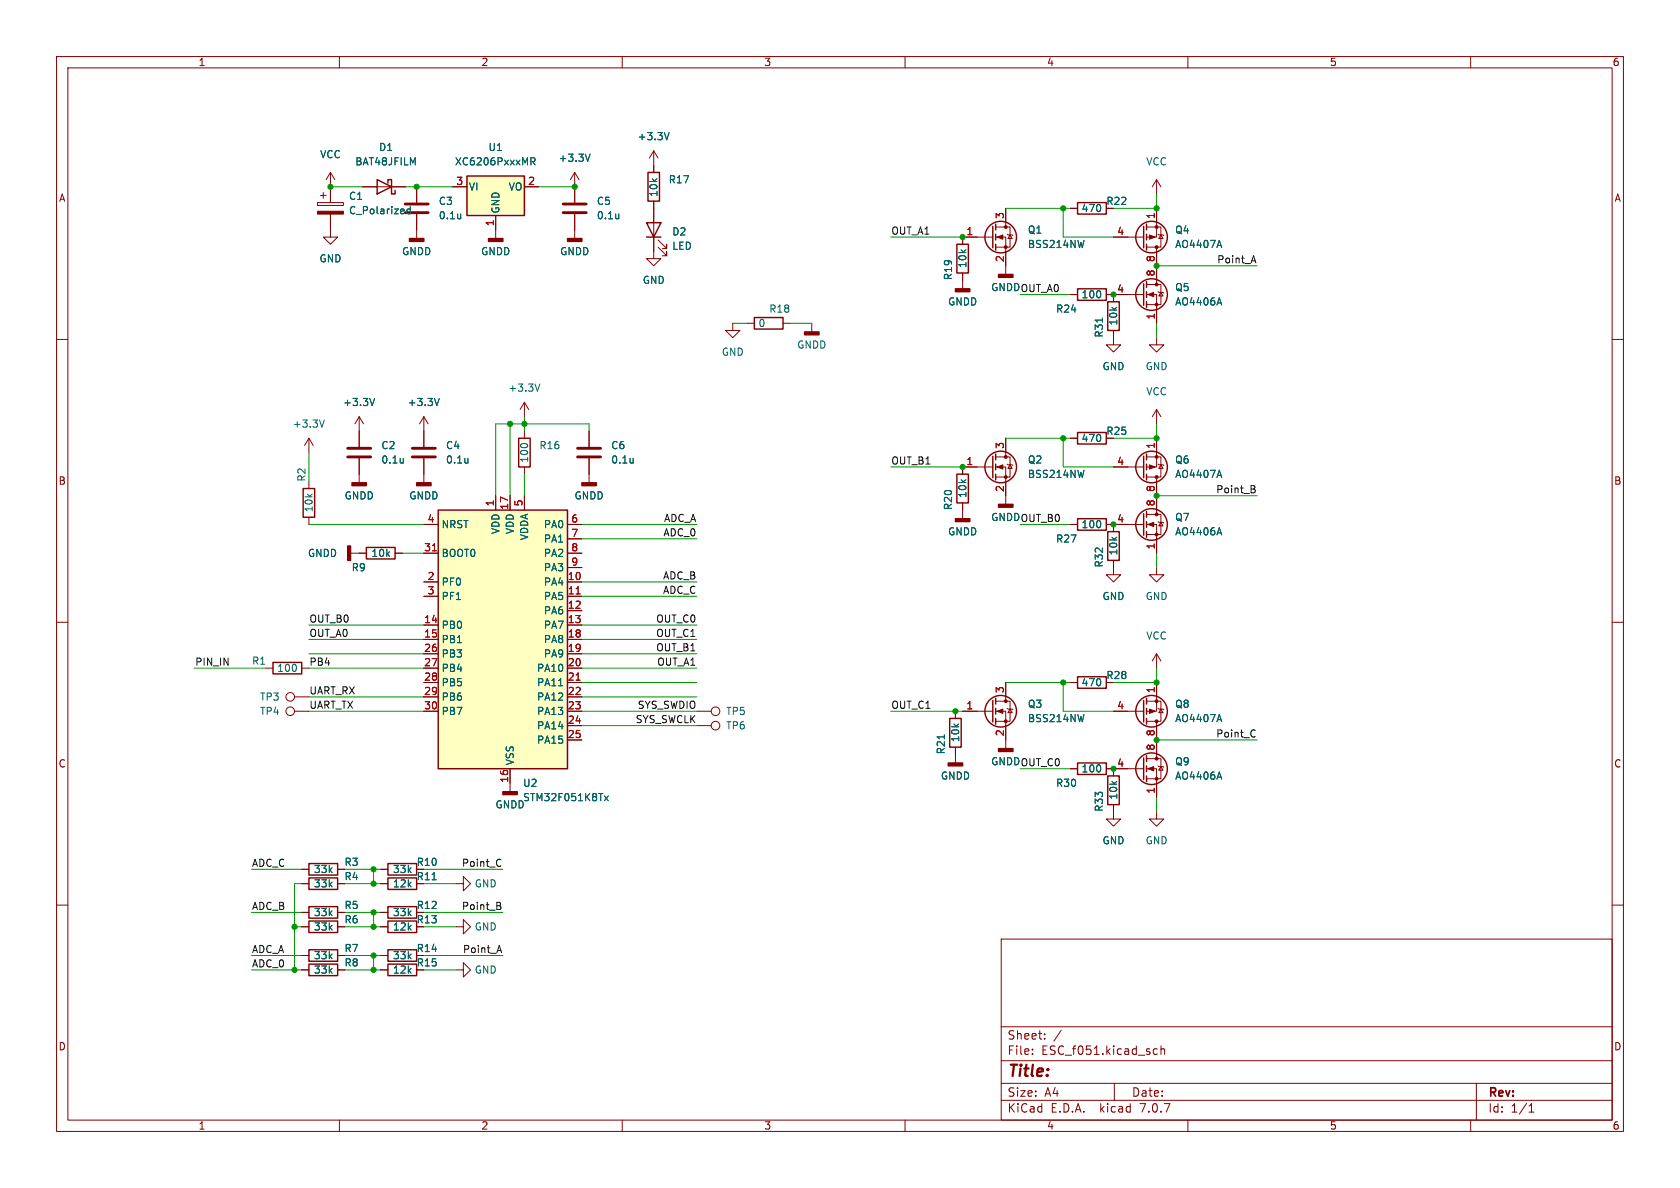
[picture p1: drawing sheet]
<svg xmlns="http://www.w3.org/2000/svg" width="297mm" height="210mm" viewBox="0 0 297 210" stroke-linecap="round" stroke-linejoin="round" font-family="sans-serif">
<g fill="none" stroke="#840000" stroke-width=".18">
<path d="M10 10h277v190h-277zM12 12h273v186h-273zM60 10v2M110 10v2M160 10v2M210 10v2M260 10v2M56.1 35.8h4.6v.5h-4.6zM56.6 34.5h1.1M57.1 34v1.1M58.4 37.8v4.1h1.3l-1.3 1.3-1.3-1.3h1.3M58.4 30.5v5.3"/>
<path d="M58.4 30.5l-.7 1.3M58.4 30.5l.8 1.3M64.1 33h7.7M73.7 33v2.8M73.7 37.8v4.4M80 33h2.5M87.6 38.1v4.1M92.7 33h2.5M101.6 30.5v5.3M101.6 37.8v4.4M101.6 30.5l-.8 1.3M101.6 30.5l.8 1.3"/>
<path d="M115.6 35.6v10.1h1.2l-1.2 1.3-1.3-1.3h1.3M115.6 26.7v3.8M115.6 26.7l-.8 1.2M115.6 26.7l.7 1.2M177.8 36.8v3.3M189.2 36.8h1.3M204.5 36.8v5.1h-1.8M204.5 31.8l-.8 1.2M204.5 31.8v2.5M204.5 31.8l.7 1.2M10 60h2M116.3 43.7l1.6 1.5v-.7v.7h-.8"/>
<path d="M116.3 42.4l1.6 1.5v-.7v.7h-.8M129.5 57.2v1.2h-1.2l1.2 1.3 1.3-1.3h-1.3M132.1 57.2h1.2M138.4 57.2h1.3M143.5 57.2v1.5M170.2 48.3v2.8M175.5 41.9h-5.3v1.3M176 41.9h1.8v6.6M176 40.1h2.6v3.6h-2.6M178.1 41.4l.1 .1h.7l.2 .2M178.6 41.5l.3 .7h-.7zM189.2 52.1h1.3"/>
<path d="M195.6 52.1h6.6M196.8 58.4v2.6h1.3l-1.3 1.2-1.2-1.2h1.2M196.8 52.1v1.2M196.8 41.9h5.4M202.7 52.1h1.8v5.1M202.7 50.3h2.5v3.5h-2.5M202.7 40.1h2.5v3.6h-2.5M204.5 59.7v1.3h1.2l-1.2 1.2-1.3-1.2h1.3M204.5 43.7v6.6M204.7 51.6l.2 .1h.7l.1 .1M204.7 41.4l.2 .1h.7l.1 .2M205.2 51.7l.4 .6h-.7z"/>
<path d="M205.2 41.5l.4 .7h-.7zM285 60h2M54.6 77.5l-.8 1.2M54.6 77.5v2.5M54.6 77.5l.8 1.2M63.5 73.7v5.3M63.5 73.7l-.8 1.2M63.5 73.7l.8 1.2M74.9 73.7v5.3M74.9 73.7l-.7 1.2M74.9 73.7l.8 1.2M92.7 71.1l-.8 1.3"/>
<path d="M92.7 71.1v2.6M92.7 76.2v1.3M92.7 71.1l.8 1.3M104.1 76.2v2.8M177.8 77.5v3.3M189.2 77.5h1.3M204.5 77.5v5.1h-1.8M204.5 72.4v2.5M204.5 72.4l-.8 1.3M204.5 72.4l.7 1.3M54.6 85.1v1.3M54.6 91.4v1.3"/>
<path d="M62 97.8h2.8M63.5 81v4.3M69.8 97.8h1.3M74.9 92.7h2.6M74.9 97.8h2.6M74.9 81v4.3M87.6 87.6v2.6M90.2 87.6v2.6M92.7 82.6v1.2M92.7 87.6v2.6M100.3 92.7h2.6M100.3 97.8h2.6"/>
<path d="M100.3 95.3h2.6M104.1 81v4.3M170.2 88.9v2.8M175.5 82.6h-5.3v1.2M176 82.6h1.8v6.6M176 80.8h2.6v3.5h-2.6M178.1 82l.1 .2h.7l.2 .1M178.6 82.2l.3 .6h-.7zM189.2 92.7h1.3M195.6 92.7h6.6M196.8 99.1v2.5h1.3l-1.3 1.3-1.2-1.3h1.2M196.8 92.7v1.3"/>
<path d="M196.8 82.6h5.4M202.7 92.7h1.8v5.1M202.7 90.9h2.5v3.6h-2.5M202.7 80.8h2.5v3.5h-2.5M204.5 84.3v6.6M204.7 92.2l.2 .1h.7l.1 .2M204.7 82l.2 .2h.7l.1 .1M205.2 92.3l.4 .7h-.7zM205.2 82.2l.4 .6h-.7zM10 110h2M47 118.1h1.3M53.3 118.1h1.3"/>
<path d="M74.9 118.1h2.6M74.9 102.9h2.6M74.9 105.4h2.6M74.9 110.5h2.6M74.9 113h2.6M74.9 115.6h2.6M100.3 118.1h2.6M100.3 102.9h2.6M100.3 105.4h2.6M100.3 108h2.6M100.3 110.5h2.6M100.3 113h2.6"/>
<path d="M100.3 115.6h2.6M100.3 100.3h2.6M204.5 100.3v1.3h1.2l-1.2 1.3-1.3-1.3h1.3M204.5 115.6v2.5M204.5 115.6l-.8 1.2M204.5 115.6l.7 1.2M285 110h2M52.1 123.2h2.5M52.1 125.7h2.5M74.9 123.2h2.6M74.9 125.7h2.6M74.9 120.7h2.6"/>
<path d="M90.2 135.9v4.1M100.3 123.2h2.6M100.3 125.7h2.6M100.3 128.3h2.6M100.3 120.7h2.6M100.3 130.8h2.6M123.2 125.7h2.5M123.2 128.3h2.5M168.9 125.7v1.3M168.9 132.1v2.8M170.2 125.7h5.3M176 125.7h1.8v6.6"/>
<path d="M176 124h2.6v3.5h-2.6M177.8 120.7v3.3M178.1 125.2l.1 .1h.7l.2 .2M178.6 125.3l.3 .7h-.7zM189.2 120.7h1.3M189.2 135.9h1.3M195.6 135.9h6.6M196.8 125.7h5.4M196.8 135.9v1.3M202.7 135.9h1.8v5.1M202.7 134.1h2.5v3.6h-2.5M202.7 124h2.5v3.5h-2.5"/>
<path d="M204.5 120.7v5h-1.8M204.5 127.5v6.6M204.7 135.4l.2 .1h.7l.1 .1M204.7 125.2l.2 .1h.7l.1 .2M205.2 135.5l.4 .6h-.7zM205.2 125.3l.4 .7h-.7zM10 160h2M53.3 153.7h1.3M53.3 156.2h1.3M59.7 153.7h1.3M59.7 156.2h1.3M67.3 153.7h1.3"/>
<path d="M67.3 156.2h1.3M80.6 156.2h1.3v-1.3l1.3 1.3-1.3 1.3v-1.3M196.8 142.2v2.6h1.3l-1.3 1.3-1.2-1.3h1.2M204.5 143.5v1.3h1.2l-1.2 1.3-1.3-1.3h1.3M285 160h2M53.3 171.5h1.3M53.3 168.9h1.3M53.3 163.8h1.3M53.3 161.3h1.3M59.7 171.5h1.3M59.7 168.9h1.3M59.7 163.8h1.3"/>
<path d="M59.7 161.3h1.3M67.3 171.5h1.3M67.3 168.9h1.3M67.3 163.8h1.3M67.3 161.3h1.3M80.6 163.8h1.3v-1.2l1.3 1.2-1.3 1.3v-1.3M80.6 171.5h1.3v-1.3l1.3 1.3-1.3 1.2v-1.2M177 166h108v32h-108zM60 198v2M110 198v2M160 198v2M177 194.5h108"/>
<path d="M177 191.5h108M177 187.5h108M177 181.5h108M182.5 186.3v.1M182.5 185.5v.1M184.7 183.6v.1M184.7 182.8v.1M187.6 182.1l-1.3 2M197 191.5v3M204 186.3h.6M204 185.5h.6M205.2 185.5l.3-.1 .3 .1 .1 .9"/>
<path d="M205.2 184.9v1.5M210 198v2M260 198v2M261 191.5v6.5M270.3 196.6h.9M270.3 195.5l.4-.4v1.5"/>
<circle cx="51.3" cy="123.2" r=".76"/>
<circle cx="51.3" cy="125.7" r=".76"/>
<circle cx="126.5" cy="128.3" r=".76"/>
<circle cx="126.5" cy="125.7" r=".76"/>
</g>
<g fill="none" stroke="#840000" stroke-width=".25">
<path d="M66.7 31.8l2.5 1.2-2.5 1.3zM68.6 32.4v-.6h.6v2.5h.6v-.6M82.5 31.1h10.2v7h-10.2zM114.3 39.4h2.5l-1.2 2.5zM114.6 30.5h2v5.1h-2zM176 39.6v1M190.5 35.8h5.1v2h-5.1zM202.7 39.6v1M114.3 41.9h2.5M133.3 56.1h5.1v2.1h-5.1zM169.2 43.2h2v5.1h-2zM175.5 40v3.8"/>
<path d="M176 41.4v1M176 43.2v1M190.5 51.1h5.1v2h-5.1zM195.8 53.3h2.1v5.1h-2.1zM202.2 40v3.8M202.2 50.2v3.8M202.7 41.4v1M202.7 43.2v1M202.7 49.8v1M202.7 51.6v1M202.7 53.3v1.1M91.7 77.5h2v5.1h-2z"/>
<path d="M190.5 76.5h5.1v2h-5.1zM53.6 86.4h2v5h-2zM64.8 96.8h5v2h-5zM77.5 90.2h22.8v45.7h-22.8zM169.2 83.8h2v5.1h-2zM175.5 80.6v3.9M176 80.3v1M176 82v1.1M176 83.8v1M190.5 91.7h5.1v2h-5.1zM195.8 94h2.1v5.1h-2.1zM202.2 80.6v3.9"/>
<path d="M202.2 90.8v3.8M202.7 80.3v1M202.7 82v1.1M202.7 83.8v1M202.7 90.4v1M202.7 92.2v1M202.7 94v1M48.3 117.1h5v2h-5zM190.5 119.6h5.1v2.1h-5.1zM167.9 127h2v5.1h-2zM175.5 123.8v3.8M176 123.4v1.1"/>
<path d="M176 125.2v1M176 127v1M190.5 134.9h5.1v2h-5.1zM195.8 137.2h2.1v5h-2.1zM202.2 123.8v3.8M202.2 134v3.8M202.7 123.4v1.1M202.7 125.2v1M202.7 127v1M202.7 133.6v1M202.7 135.4v1M202.7 137.2v1"/>
<path d="M54.6 152.7h5.1v2h-5.1zM54.6 155.2h5.1v2h-5.1zM68.6 155.2h5.1v2h-5.1zM68.6 152.7h5.1v2h-5.1zM54.6 167.9h5.1v2h-5.1zM54.6 170.4h5.1v2.1h-5.1zM54.6 162.8h5.1v2h-5.1zM54.6 160.3h5.1v2h-5.1zM68.6 170.4h5.1v2.1h-5.1zM68.6 162.8h5.1v2h-5.1zM68.6 167.9h5.1v2h-5.1zM68.6 160.3h5.1v2h-5.1z"/>
<circle cx="176.9" cy="41.9" r="2.79"/>
<circle cx="203.6" cy="52.1" r="2.79"/>
<circle cx="203.6" cy="41.9" r="2.79"/>
<circle cx="176.9" cy="82.5" r="2.79"/>
<circle cx="203.6" cy="82.5" r="2.79"/>
<circle cx="203.6" cy="92.7" r="2.79"/>
<circle cx="176.9" cy="125.7" r="2.79"/>
<circle cx="203.6" cy="125.7" r="2.79"/>
<circle cx="203.6" cy="135.9" r="2.79"/>
</g>
<g fill="none" stroke="#006464" stroke-width=".18">
<path d="M72.5 36.5v1.3M72.5 37l-.3-.1-.3 .3 .1 .5h.5M81.5 37.8v.9M81.5 38.6h-.1M93.9 28.5h.6l.1-.2-.1-.3-.6-.1v1.3M94.2 28.5l.4 .7M104.3 27.2l-.4 1.3M109.4 37.8v.9M109.4 38.6h-.1M118.3 23.4l-.4 1.3M194.9 56.2v.8M215.6 52.6l.4 1.3"/>
<path d="M215.6 42.5l.4 1.3M57.3 74.2l-.4 1.3M66.2 70.4l-.4 1.3M77.7 70.4l-.5 1.3M95.4 67.9l-.4 1.3M71.3 81v.9M71.3 81.7l-.1 .1M82.7 81v.9M82.7 81.7v.1M111.9 81v.9M111.9 81.7v.1M215.6 93.3l.4 1.3"/>
<path d="M215.6 83.1l.4 1.3M98.8 121.2h.7M166.9 129.9v.7M215.6 136.5l.4 1.2M215.6 126.3l.4 1.3M76.4 155.5h.7M106.9 140.7l.6 .8M107.5 140.7l-.6 .8"/>
</g>
<g fill="#840000" stroke="#840000" stroke-width=".25">
<path d="M168.9 51.1h2.5v.5h-2.5z"/>
<path d="M102.9 85.3h2.5v.6h-2.5z"/>
<path d="M88.9 140h2.5v.5h-2.5z"/>
<path d="M100.3 42.2h2.6v.5h-2.6z"/>
<path d="M176.5 132.3h2.6v.5h-2.6z"/>
<path d="M62.2 85.3h2.6v.6h-2.6z"/>
<path d="M142.2 58.7h2.6v.5h-2.6z"/>
<path d="M73.7 85.3h2.5v.6h-2.5z"/>
<path d="M167.6 134.9h2.6v.5h-2.6z"/>
<path d="M176.5 89.2h2.6v.5h-2.6z"/>
<path d="M86.4 42.2h2.5v.5h-2.5z"/>
<path d="M72.4 42.2h2.5v.5h-2.5z"/>
<path d="M168.9 91.7h2.5v.5h-2.5z"/>
<path d="M61.5 96.5h.5v2.6h-.5z"/>
<path d="M176.5 48.5h2.6v.5h-2.6z"/>
</g>
<path d="M71.6 37.6h4.1M71.6 36.1h4.1M99.6 37.6h4M99.6 36.1h4M61.5 79.2h4M72.9 79.2h4.1M102.1 79.2h4.1M61.5 80.8h4M72.9 80.8h4.1M102.1 80.8h4.1" fill="none" stroke="#840000" stroke-width=".51"/>
<g fill="#ffffc2" stroke="#ffffc2" stroke-width=".18">
<path d="M77.5 90.2h22.8v45.7h-22.8z"/>
<path d="M82.5 31.1h10.2v7h-10.2z"/>
</g>
<path d="M76.4 97.4h.8M101.8 105h.8M101.8 120.2h.8" fill="none" stroke="#a90000" stroke-width=".18"/>
<g fill="#840000" stroke="#840000" stroke-width=".18">
<path d="M202.9 135.9l1.1-.4v.8z"/>
<path d="M56.1 37.3h4.6v.5h-4.6z"/>
<path d="M203.2 125.3l1 .4-1 .4z"/>
<path d="M176.3 125.7l1-.4v.8z"/>
<path d="M176.3 82.6l1-.4v.7z"/>
<path d="M202.9 52.1l1.1-.4v.8z"/>
<path d="M203.2 41.5l1 .4-1 .4z"/>
<path d="M176.3 41.9l1-.4v.8z"/>
<path d="M202.9 92.7l1.1-.4v.8z"/>
<path d="M203.2 82.2l1 .4-1 .3z"/>
<circle cx="204.5" cy="137.7" r=".25"/>
<circle cx="204.5" cy="134.1" r=".25"/>
<circle cx="204.5" cy="124" r=".25"/>
<circle cx="204.5" cy="127.5" r=".25"/>
<circle cx="177.8" cy="127.5" r=".25"/>
<circle cx="177.8" cy="124" r=".25"/>
<circle cx="177.8" cy="84.3" r=".25"/>
<circle cx="177.8" cy="80.8" r=".25"/>
<circle cx="204.5" cy="53.8" r=".25"/>
<circle cx="204.5" cy="50.3" r=".25"/>
<circle cx="204.5" cy="40.1" r=".25"/>
<circle cx="204.5" cy="43.7" r=".25"/>
<circle cx="177.8" cy="43.7" r=".25"/>
<circle cx="177.8" cy="40.1" r=".25"/>
<circle cx="204.5" cy="94.5" r=".25"/>
<circle cx="204.5" cy="90.9" r=".25"/>
<circle cx="204.5" cy="80.8" r=".25"/>
<circle cx="204.5" cy="84.3" r=".25"/>
</g>
<path d="M221.3 46.1h.6M221.6 45.2l.4 1.3M221.6 85.8l.2 .3-.2 .4 .2 .1 .1 .3-.2 .2h-.5M221.7 129l.2 .1M221.9 130.2l-.2 .1M88.3 159.5l.2 .2-.2 .4 .2 .1 .1 .3-.3 .3h-.5M88.3 151.9l.3 .1M88.6 153l-.3 .2M88 168h.6M88.3 167.1l.4 1.3" fill="none" stroke="#0f0f0f" stroke-width=".18"/>
<g fill="none" stroke="#009600" stroke-width=".18">
<path d="M58.4 33h5.7M71.8 33h8.2M95.2 33h6.4M177.8 36.8h11.4M188 36.8v5.1h8.8M204.5 34.3v2.5h-7.7M129.5 57.2h2.6M139.7 57.2h3.8M157.5 41.9h12.7M180.3 52.1h8.9M204.5 57.2v2.5M204.5 47h17.7"/>
<path d="M90.2 74.9v12.7M92.7 73.7v2.5M104.1 76.2v-1.3h-16.5v12.7M177.8 77.5h11.4M188 77.5v5.1h8.8M204.5 74.9v2.6h-7.7M54.6 80v5.1M54.6 92.7h20.3M71.1 97.8h3.8M92.7 83.8v3.8M102.9 92.7h20.3M102.9 95.3h20.3"/>
<path d="M157.5 82.6h12.7M180.3 92.7h8.9M204.5 87.6h17.7M204.5 97.8v2.5M34.3 118.1h12.7M54.6 115.6h20.3M54.6 118.1h20.3M54.6 110.5h20.3M54.6 113h20.3M102.9 115.6h20.3M102.9 102.9h20.3M102.9 118.1h20.3"/>
<path d="M102.9 110.5h20.3M102.9 113h20.3M102.9 105.4h20.3M204.5 118.1v2.6h-7.7M54.6 123.2h20.3M54.6 125.7h20.3M102.9 120.7h20.3M102.9 123.2h20.3M102.9 125.7h20.3M102.9 128.3h20.3M157.5 125.7h12.7M177.8 120.7h11.4"/>
<path d="M180.3 135.9h8.9M188 120.7v5h8.8M204.5 130.8h17.7M44.4 153.7h8.9M53.3 156.2h-1.2v15.3M61 153.7h6.3M61 156.2h6.3M66 153.7v2.5M74.9 153.7h14M74.9 156.2h5.7M204.5 141v2.5M44.4 161.3h8.9"/>
<path d="M44.4 171.5h8.9M44.4 168.9h8.9M52.1 163.8h1.2M61 161.3h6.3M61 171.5h6.3M61 168.9h6.3M61 163.8h6.3M66 161.3v2.5M66 168.9v2.6M74.9 161.3h14M74.9 171.5h5.7M74.9 168.9h14"/>
<path d="M74.9 163.8h5.7"/>
</g>
<g fill="#009600" stroke="#009600" stroke-width=".18">
<circle cx="73.7" cy="33" r=".46"/>
<circle cx="90.2" cy="74.9" r=".46"/>
<circle cx="92.7" cy="74.9" r=".46"/>
<circle cx="58.4" cy="33" r=".46"/>
<circle cx="204.5" cy="47" r=".46"/>
<circle cx="188" cy="36.8" r=".46"/>
<circle cx="170.2" cy="82.6" r=".46"/>
<circle cx="196.8" cy="52.1" r=".46"/>
<circle cx="170.2" cy="41.9" r=".46"/>
<circle cx="204.5" cy="36.8" r=".46"/>
<circle cx="66" cy="163.8" r=".46"/>
<circle cx="66" cy="168.9" r=".46"/>
<circle cx="66" cy="171.5" r=".46"/>
<circle cx="101.6" cy="33" r=".46"/>
<circle cx="66" cy="156.2" r=".46"/>
<circle cx="66" cy="161.3" r=".46"/>
<circle cx="66" cy="153.7" r=".46"/>
<circle cx="168.9" cy="125.7" r=".46"/>
<circle cx="188" cy="120.7" r=".46"/>
<circle cx="196.8" cy="92.7" r=".46"/>
<circle cx="204.5" cy="87.6" r=".46"/>
<circle cx="204.5" cy="120.7" r=".46"/>
<circle cx="204.5" cy="130.8" r=".46"/>
<circle cx="196.8" cy="135.9" r=".46"/>
<circle cx="52.1" cy="163.8" r=".46"/>
<circle cx="52.1" cy="171.5" r=".46"/>
<circle cx="188" cy="77.5" r=".46"/>
<circle cx="204.5" cy="77.5" r=".46"/>
</g>
<text font-size="2.8" fill="#840000" x="178" y="190.9">Title:</text>
<g font-size="2.1" fill="#840000">
<text x="178" y="184">Sheet:</text>
<text x="178" y="186.7">File:</text>
<text x="184.1" y="186.7">ESC_f051.kicad_sch</text>
<text x="178" y="196.9">KiCad</text>
<text x="178" y="194.1">Size:</text>
<text x="184.7" y="194.1">A4</text>
<text x="185.7" y="196.9">E.D.A.</text>
<text x="194.6" y="196.9">kicad</text>
<text x="200" y="194.1">Date:</text>
<text x="201.8" y="196.9">7.0.7</text>
<text x="263" y="194.3">Rev:</text>
<text x="263" y="196.9">Id:</text>
<text x="267.1" y="196.9">1/1</text>
</g>
<g font-size="1.8" fill="#840000">
<text x="35" y="11.9">1</text>
<text x="85" y="11.9">2</text>
<text x="135" y="11.9">3</text>
<text x="185" y="11.9">4</text>
<text x="235" y="11.9">5</text>
<text x="285" y="11.9">6</text>
<text x="10.3" y="35.9">A</text>
<text x="285.3" y="35.9">A</text>
<text x="195.5" y="36.4">R22</text>
<text x="195.5" y="77.1">R25</text>
<text x="10.3" y="85.9">B</text>
<text x="285.3" y="85.9">B</text>
<text x="195.5" y="120.2">R28</text>
<text x="10.3" y="135.9">C</text>
<text x="285.3" y="135.9">C</text>
<text x="73.6" y="155.8">R11</text>
<text x="73.6" y="153.3">R10</text>
<text x="73.6" y="160.9">R12</text>
<text x="73.6" y="163.4">R13</text>
<text x="73.6" y="171">R15</text>
<text x="73.6" y="168.5">R14</text>
<text x="10.3" y="185.9">D</text>
<text x="285.3" y="185.9">D</text>
<text x="35" y="199.9">1</text>
<text x="85" y="199.9">2</text>
<text x="135" y="199.9">3</text>
<text x="185" y="199.9">4</text>
<text x="235" y="199.9">5</text>
<text x="285" y="199.9">6</text>
</g>
<g font-size="1.8" fill="#006464">
<text x="56.5" y="28.2">VCC</text>
<text x="62.7" y="29.4">BAT48JFILM</text>
<text x="66.9" y="26.9">D1</text>
<text x="80.3" y="29.4">XC6206PxxxMR</text>
<text x="86.3" y="26.9">U1</text>
<text x="98.7" y="28.8">+3.3V</text>
<text x="112.6" y="25">+3.3V</text>
<text x="202.6" y="29.4">VCC</text>
<text x="61.6" y="35.5">C1</text>
<text x="82.8" y="33.9">VI</text>
<text x="89.8" y="33.9">VO</text>
<text x="116.4" y="34.9" transform="rotate(-90 116.4 34.9)">10k</text>
<text x="118.1" y="32.6">R17</text>
<text x="61.6" y="38.1">C_Polarized</text>
<text x="77.5" y="36.4">C3</text>
<text x="77.5" y="39">0.1u</text>
<text x="88.5" y="37.8" transform="rotate(-90 88.5 37.8)">GND</text>
<text x="105.4" y="36.4">C5</text>
<text x="105.4" y="39">0.1u</text>
<text x="118.8" y="41.8">D2</text>
<text x="181.6" y="41.5">Q1</text>
<text x="191.1" y="37.7">470</text>
<text x="207.7" y="41.5">Q4</text>
<text x="56.4" y="46.6">GND</text>
<text x="71" y="45.3">GNDD</text>
<text x="85" y="45.3">GNDD</text>
<text x="98.9" y="45.3">GNDD</text>
<text x="118.8" y="44.4">LED</text>
<text x="171" y="47.5" transform="rotate(-90 171 47.5)">10k</text>
<text x="181.6" y="44">BSS214NW</text>
<text x="207.7" y="44">AO4407A</text>
<text x="113.5" y="50.4">GND</text>
<text x="168.5" y="49.6" transform="rotate(-90 168.5 49.6)">R19</text>
<text x="175.1" y="51.7">GNDD</text>
<text x="191.1" y="52.9">100</text>
<text x="207.7" y="51.7">Q5</text>
<text x="134" y="58">0</text>
<text x="135.9" y="55.5">R18</text>
<text x="167.5" y="54.2">GNDD</text>
<text x="186.6" y="55.5">R24</text>
<text x="195.2" y="59.8" transform="rotate(-90 195.2 59.8)">R31</text>
<text x="197.7" y="57.6" transform="rotate(-90 197.7 57.6)">10k</text>
<text x="207.7" y="54.2">AO4406A</text>
<text x="127.5" y="63.1">GND</text>
<text x="140.8" y="61.8">GNDD</text>
<text x="194.8" y="65.6">GND</text>
<text x="202.4" y="65.6">GND</text>
<text x="60.6" y="72">+3.3V</text>
<text x="72" y="72">+3.3V</text>
<text x="89.8" y="69.4">+3.3V</text>
<text x="202.6" y="70.1">VCC</text>
<text x="51.7" y="75.8">+3.3V</text>
<text x="67.3" y="79.6">C2</text>
<text x="67.3" y="82.1">0.1u</text>
<text x="78.7" y="79.6">C4</text>
<text x="78.7" y="82.1">0.1u</text>
<text x="93.6" y="81.9" transform="rotate(-90 93.6 81.9)">100</text>
<text x="95.3" y="79.6">R16</text>
<text x="108" y="79.6">C6</text>
<text x="108" y="82.1">0.1u</text>
<text x="181.6" y="82.1">Q2</text>
<text x="191.1" y="78.3">470</text>
<text x="207.7" y="82.1">Q6</text>
<text x="54.2" y="85.2" transform="rotate(-90 54.2 85.2)">R2</text>
<text x="60.8" y="88.5">GNDD</text>
<text x="72.3" y="88.5">GNDD</text>
<text x="101.5" y="88.5">GNDD</text>
<text x="171" y="88.1" transform="rotate(-90 171 88.1)">10k</text>
<text x="181.6" y="84.7">BSS214NW</text>
<text x="207.7" y="84.7">AO4407A</text>
<text x="55.5" y="90.7" transform="rotate(-90 55.5 90.7)">10k</text>
<text x="78" y="93.6">NRST</text>
<text x="88.5" y="94.5" transform="rotate(-90 88.5 94.5)">VDD</text>
<text x="91" y="94.5" transform="rotate(-90 91 94.5)">VDD</text>
<text x="93.6" y="95.6" transform="rotate(-90 93.6 95.6)">VDDA</text>
<text x="96.1" y="93.6">PA0</text>
<text x="167.5" y="94.8">GNDD</text>
<text x="168.5" y="90.3" transform="rotate(-90 168.5 90.3)">R20</text>
<text x="175.1" y="92.3">GNDD</text>
<text x="191.1" y="93.6">100</text>
<text x="207.7" y="94.8">AO4406A</text>
<text x="207.7" y="92.3">Q7</text>
<text x="54.3" y="98.7">GNDD</text>
<text x="62.1" y="101.2">R9</text>
<text x="65.6" y="98.7">10k</text>
<text x="78" y="98.7">BOOT0</text>
<text x="96.1" y="96.1">PA1</text>
<text x="96.1" y="98.7">PA2</text>
<text x="96.1" y="101.2">PA3</text>
<text x="186.6" y="96.1">R27</text>
<text x="195.2" y="100.4" transform="rotate(-90 195.2 100.4)">R32</text>
<text x="197.7" y="98.3" transform="rotate(-90 197.7 98.3)">10k</text>
<text x="78" y="103.7">PF0</text>
<text x="78" y="106.3">PF1</text>
<text x="96.1" y="103.7">PA4</text>
<text x="96.1" y="106.3">PA5</text>
<text x="194.8" y="106.3">GND</text>
<text x="202.4" y="106.3">GND</text>
<text x="78" y="111.4">PB0</text>
<text x="78" y="113.9">PB1</text>
<text x="96.1" y="108.8">PA6</text>
<text x="96.1" y="111.4">PA7</text>
<text x="96.1" y="113.9">PA8</text>
<text x="202.6" y="113.3">VCC</text>
<text x="44.5" y="117.7">R1</text>
<text x="48.9" y="119">100</text>
<text x="78" y="116.4">PB3</text>
<text x="78" y="119">PB4</text>
<text x="94.8" y="119">PA10</text>
<text x="96.1" y="116.4">PA9</text>
<text x="45.9" y="124.1">TP3</text>
<text x="78" y="121.5">PB5</text>
<text x="78" y="124.1">PB6</text>
<text x="94.8" y="121.5">PA11</text>
<text x="94.8" y="124.1">PA12</text>
<text x="181.6" y="125.3">Q3</text>
<text x="191.1" y="121.5">470</text>
<text x="207.7" y="125.3">Q8</text>
<text x="45.9" y="126.6">TP4</text>
<text x="78" y="126.6">PB7</text>
<text x="94.8" y="126.6">PA13</text>
<text x="94.8" y="129.1">PA14</text>
<text x="94.8" y="131.7">PA15</text>
<text x="128.3" y="126.6">TP5</text>
<text x="128.3" y="129.1">TP6</text>
<text x="169.8" y="131.3" transform="rotate(-90 169.8 131.3)">10k</text>
<text x="181.6" y="127.9">BSS214NW</text>
<text x="207.7" y="127.9">AO4407A</text>
<text x="91" y="135.4" transform="rotate(-90 91 135.4)">VSS</text>
<text x="167.2" y="133.4" transform="rotate(-90 167.2 133.4)">R21</text>
<text x="175.1" y="135.5">GNDD</text>
<text x="191.1" y="136.8">100</text>
<text x="207.7" y="135.5">Q9</text>
<text x="87.5" y="143.1">GNDD</text>
<text x="92.4" y="139.3">U2</text>
<text x="92.4" y="141.8">STM32F051K8Tx</text>
<text x="166.2" y="138">GNDD</text>
<text x="186.6" y="139.3">R30</text>
<text x="195.2" y="143.6" transform="rotate(-90 195.2 143.6)">R33</text>
<text x="197.7" y="141.5" transform="rotate(-90 197.7 141.5)">10k</text>
<text x="207.7" y="138">AO4406A</text>
<text x="194.8" y="149.5">GND</text>
<text x="202.4" y="149.5">GND</text>
<text x="55.4" y="154.5">33k</text>
<text x="60.8" y="153.3">R3</text>
<text x="60.8" y="155.8">R4</text>
<text x="69.4" y="154.5">33k</text>
<text x="55.4" y="157.1">33k</text>
<text x="60.8" y="160.9">R5</text>
<text x="69.4" y="157.1">12k</text>
<text x="83.8" y="157.1">GND</text>
<text x="55.4" y="164.7">33k</text>
<text x="55.4" y="162.2">33k</text>
<text x="60.8" y="163.4">R6</text>
<text x="69.4" y="164.7">12k</text>
<text x="69.4" y="162.2">33k</text>
<text x="83.8" y="164.7">GND</text>
<text x="55.4" y="169.8">33k</text>
<text x="55.4" y="172.3">33k</text>
<text x="60.8" y="168.5">R7</text>
<text x="60.8" y="171">R8</text>
<text x="69.4" y="172.3">12k</text>
<text x="69.4" y="169.8">33k</text>
<text x="83.8" y="172.3">GND</text>
</g>
<g font-size="1.8" fill="#a90000">
<text x="80.6" y="32.8">3</text>
<text x="93.3" y="32.8">2</text>
<text x="87.4" y="40.1" transform="rotate(-90 87.4 40.1)">1</text>
<text x="170.7" y="41.7">1</text>
<text x="177.5" y="38.8" transform="rotate(-90 177.5 38.8)">3</text>
<text x="197.4" y="41.7">4</text>
<text x="204.2" y="38.8" transform="rotate(-90 204.2 38.8)">1</text>
<text x="177.5" y="46.4" transform="rotate(-90 177.5 46.4)">2</text>
<text x="204.2" y="46.4" transform="rotate(-90 204.2 46.4)">8</text>
<text x="197.4" y="51.8">4</text>
<text x="204.2" y="49" transform="rotate(-90 204.2 49)">8</text>
<text x="204.2" y="56.6" transform="rotate(-90 204.2 56.6)">1</text>
<text x="170.7" y="82.3">1</text>
<text x="177.5" y="79.4" transform="rotate(-90 177.5 79.4)">3</text>
<text x="197.4" y="82.3">4</text>
<text x="204.2" y="79.4" transform="rotate(-90 204.2 79.4)">1</text>
<text x="87.4" y="89.6" transform="rotate(-90 87.4 89.6)">1</text>
<text x="92.5" y="89.6" transform="rotate(-90 92.5 89.6)">5</text>
<text x="177.5" y="87.1" transform="rotate(-90 177.5 87.1)">2</text>
<text x="204.2" y="89.6" transform="rotate(-90 204.2 89.6)">8</text>
<text x="204.2" y="87.1" transform="rotate(-90 204.2 87.1)">8</text>
<text x="75.5" y="92.5">4</text>
<text x="89.9" y="90.2" transform="rotate(-90 89.9 90.2)">17</text>
<text x="100.9" y="92.5">6</text>
<text x="100.9" y="95">7</text>
<text x="197.4" y="92.5">4</text>
<text x="74.9" y="97.5">31</text>
<text x="100.9" y="97.5">8</text>
<text x="100.9" y="100.1">9</text>
<text x="204.2" y="97.2" transform="rotate(-90 204.2 97.2)">1</text>
<text x="75.5" y="102.6">2</text>
<text x="75.5" y="105.2">3</text>
<text x="100.3" y="102.6">10</text>
<text x="100.3" y="105.2">11</text>
<text x="100.3" y="107.7">12</text>
<text x="74.9" y="110.2">14</text>
<text x="74.9" y="112.8">15</text>
<text x="100.3" y="110.2">13</text>
<text x="100.3" y="112.8">18</text>
<text x="74.9" y="115.3">26</text>
<text x="74.9" y="117.9">27</text>
<text x="100.3" y="115.3">19</text>
<text x="100.3" y="117.9">20</text>
<text x="74.9" y="120.4">28</text>
<text x="74.9" y="122.9">29</text>
<text x="74.9" y="125.5">30</text>
<text x="100.3" y="120.4">21</text>
<text x="100.3" y="122.9">22</text>
<text x="100.3" y="125.5">23</text>
<text x="170.7" y="125.5">1</text>
<text x="177.5" y="122.6" transform="rotate(-90 177.5 122.6)">3</text>
<text x="197.4" y="125.5">4</text>
<text x="204.2" y="122.6" transform="rotate(-90 204.2 122.6)">1</text>
<text x="100.3" y="128">24</text>
<text x="100.3" y="130.6">25</text>
<text x="177.5" y="130.2" transform="rotate(-90 177.5 130.2)">2</text>
<text x="204.2" y="130.2" transform="rotate(-90 204.2 130.2)">8</text>
<text x="197.4" y="135.6">4</text>
<text x="204.2" y="132.8" transform="rotate(-90 204.2 132.8)">8</text>
<text x="89.9" y="138.5" transform="rotate(-90 89.9 138.5)">16</text>
<text x="204.2" y="140.4" transform="rotate(-90 204.2 140.4)">1</text>
</g>
<g font-size="1.8" fill="#0f0f0f">
<text x="157.5" y="41.6">OUT_A1</text>
<text x="215.1" y="46.6">Point_A</text>
<text x="175.1" y="51.7">GNDDOUT_A0</text>
<text x="157.5" y="82.2">OUT_B1</text>
<text x="214.9" y="87.3">Point_B</text>
<text x="117.2" y="94.9">ADC_0</text>
<text x="117.3" y="92.4">ADC_A</text>
<text x="175.1" y="92.3">GNDDOUT_B0</text>
<text x="117.1" y="102.5">ADC_B</text>
<text x="117.1" y="105.1">ADC_C</text>
<text x="54.6" y="112.7">OUT_A0</text>
<text x="54.6" y="110.1">OUT_B0</text>
<text x="115.9" y="110.1">OUT_C0</text>
<text x="115.9" y="112.7">OUT_C1</text>
<text x="34.4" y="117.8">PIN_IN</text>
<text x="54.6" y="117.8">PB4</text>
<text x="115.9" y="115.2">OUT_B1</text>
<text x="116.1" y="117.8">OUT_A1</text>
<text x="54.6" y="125.4">UART_TX</text>
<text x="54.6" y="122.8">UART_RX</text>
<text x="112.6" y="125.4">SYS_SWDIO</text>
<text x="157.5" y="125.4">OUT_C1</text>
<text x="112.3" y="127.9">SYS_SWCLK</text>
<text x="214.9" y="130.5">Point_C</text>
<text x="175.1" y="135.5">GNDDOUT_C0</text>
<text x="44.4" y="153.3">ADC_C</text>
<text x="81.6" y="153.3">Point_C</text>
<text x="44.4" y="160.9">ADC_B</text>
<text x="81.6" y="160.9">Point_B</text>
<text x="44.4" y="168.6">ADC_A</text>
<text x="44.4" y="171.1">ADC_0</text>
<text x="81.7" y="168.6">Point_A</text>
</g>
</svg>
